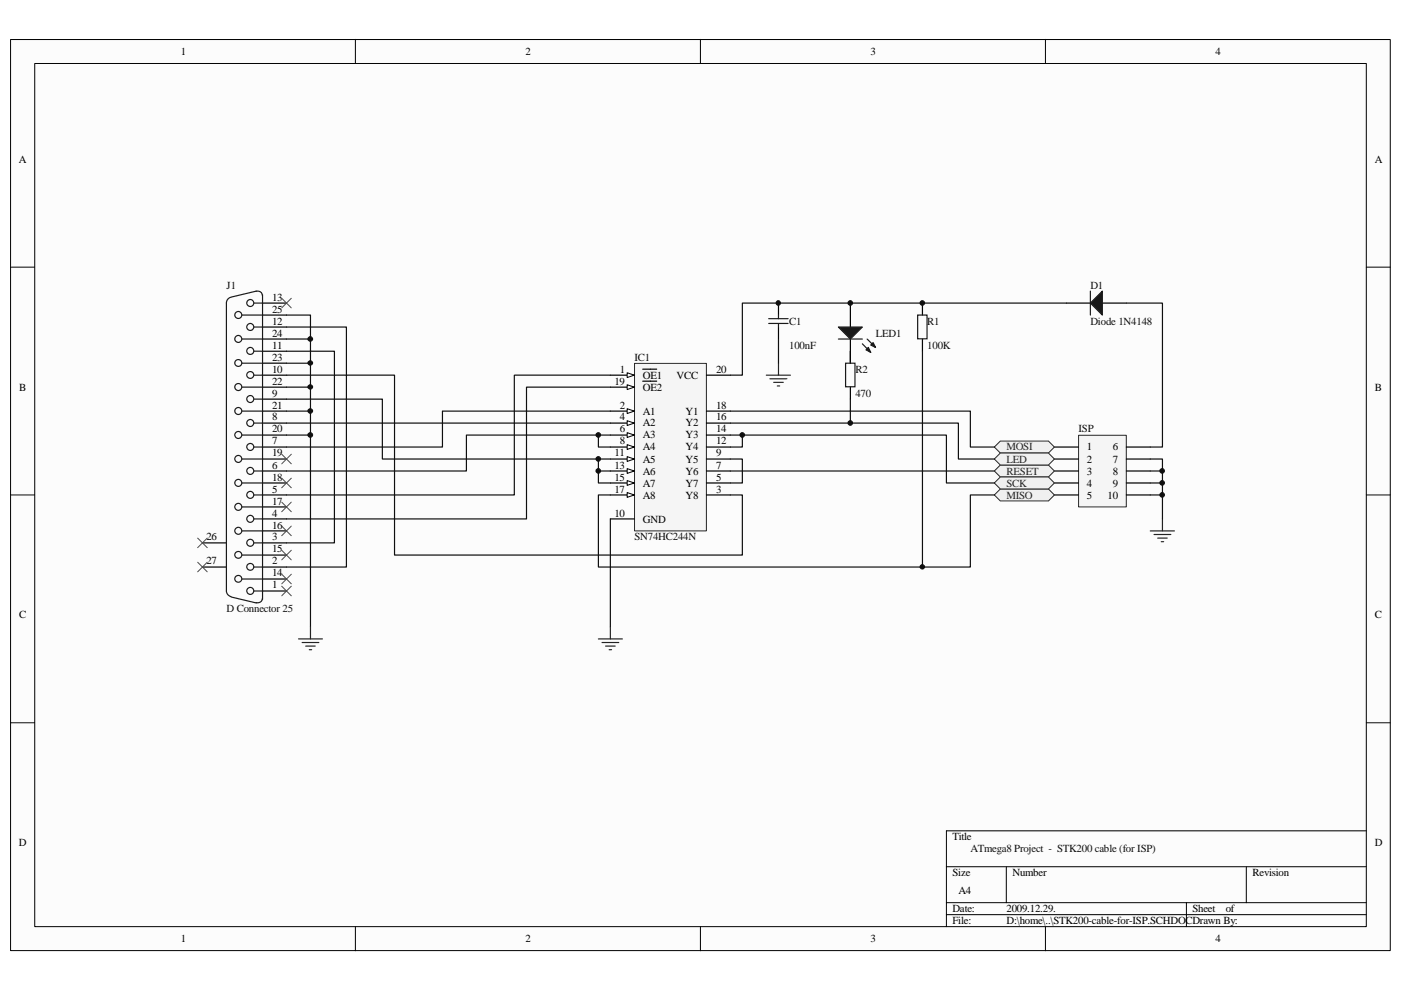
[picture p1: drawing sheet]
<svg xmlns="http://www.w3.org/2000/svg" width="297mm" height="210mm" viewBox="0 0 297 210" stroke-linecap="round" stroke-linejoin="round" font-family="sans-serif">
<path d="M2.3 8.4h292.5v193.1h-292.5z" fill="#fcfcfc"/>
<path d="M2.2 8.4h292.6v193.1h-292.6z" fill="none" stroke="#000" stroke-width=".21"/>
<path d="M7.4 13.5h282.3v183h-282.3z" fill="#fcfcfc"/>
<g fill="none" stroke="#000" stroke-width=".21">
<path d="M7.4 13.5h282.3v183h-282.3zM75.3 8.3v5.1M148.5 8.3v5.1M221.7 8.3v5.1M2.2 56.6h5.1M289.7 56.6h5.1M2.2 104.9h5.1M289.7 104.9h5.1M2.2 153.2h5.1M289.7 153.2h5.1M289.7 176.1h-89v20.4M75.3 196.5v5.1"/>
<path d="M148.5 196.5v5.1M200.7 183.8h89M200.7 191.4h89M200.7 193.9h89M213.4 183.8v7.6M221.7 196.5v5.1M251.5 191.4v5.1M264.2 183.8v7.6"/>
</g>
<path d="M134.6 77.1h15.2v35.5h-15.2z" fill="#f5f5f5"/>
<path d="M134.5 77h15.3v35.6h-15.3z" fill="none" stroke="#262626" stroke-width=".21"/>
<path d="M129.4 79.5h5.1" fill="none" stroke="#000" stroke-width=".25"/>
<path d="M133 79l1.5 .5-1.5 .6z" fill="#fcfcfc"/>
<path d="M133 79l1.5 .5-1.5 .6z" fill="none" stroke="#000" stroke-width=".21"/>
<path d="M136.3 78.3h2.9M129.4 87.2h5.1" fill="none" stroke="#000" stroke-width=".25"/>
<path d="M133 86.7l1.5 .5-1.5 .5z" fill="#fcfcfc"/>
<path d="M133 86.7l1.5 .5-1.5 .5z" fill="none" stroke="#000" stroke-width=".21"/>
<path d="M129.4 89.7h5.1" fill="none" stroke="#000" stroke-width=".25"/>
<path d="M133 89.2l1.5 .5-1.5 .5z" fill="#fcfcfc"/>
<path d="M133 89.2l1.5 .5-1.5 .5z" fill="none" stroke="#000" stroke-width=".21"/>
<path d="M129.4 92.2h5.1" fill="none" stroke="#000" stroke-width=".25"/>
<path d="M133 91.7l1.5 .5-1.5 .6z" fill="#fcfcfc"/>
<path d="M133 91.7l1.5 .5-1.5 .6z" fill="none" stroke="#000" stroke-width=".21"/>
<path d="M129.4 94.8h5.1" fill="none" stroke="#000" stroke-width=".25"/>
<path d="M133 94.3l1.5 .5-1.5 .5z" fill="#fcfcfc"/>
<path d="M133 94.3l1.5 .5-1.5 .5z" fill="none" stroke="#000" stroke-width=".21"/>
<path d="M129.4 97.3h5.1M149.8 94.8h5.1M149.8 92.2h5.1M149.8 89.7h5.1M149.8 87.2h5.1M149.8 99.9h5.1M149.8 97.3h5.1M129.4 110h5.1M149.8 104.9h5.1M149.8 102.4h5.1" fill="none" stroke="#000" stroke-width=".25"/>
<path d="M133 96.8l1.5 .5-1.5 .5z" fill="#fcfcfc"/>
<path d="M133 96.8l1.5 .5-1.5 .5z" fill="none" stroke="#000" stroke-width=".21"/>
<path d="M129.4 99.9h5.1" fill="none" stroke="#000" stroke-width=".25"/>
<path d="M133 99.4l1.5 .5-1.5 .5z" fill="#fcfcfc"/>
<path d="M133 99.4l1.5 .5-1.5 .5z" fill="none" stroke="#000" stroke-width=".21"/>
<path d="M129.4 102.4h5.1" fill="none" stroke="#000" stroke-width=".25"/>
<path d="M133 101.9l1.5 .5-1.5 .5z" fill="#fcfcfc"/>
<path d="M133 101.9l1.5 .5-1.5 .5z" fill="none" stroke="#000" stroke-width=".21"/>
<path d="M129.4 104.9h5.1" fill="none" stroke="#000" stroke-width=".25"/>
<path d="M133 104.4l1.5 .5-1.5 .6z" fill="#fcfcfc"/>
<path d="M133 104.4l1.5 .5-1.5 .6z" fill="none" stroke="#000" stroke-width=".21"/>
<path d="M129.4 82.1h5.1" fill="none" stroke="#000" stroke-width=".25"/>
<path d="M133 81.6l1.5 .5-1.5 .5z" fill="#fcfcfc"/>
<path d="M133 81.6l1.5 .5-1.5 .5z" fill="none" stroke="#000" stroke-width=".21"/>
<g fill="none" stroke="#000" stroke-width=".25">
<path d="M55.7 79.5h5M55.7 77h5M55.7 71.9h5M55.7 66.8h5M55.7 74.5h5M55.7 69.3h5M55.7 64.3h5M149.8 79.5h5.1M55.7 92.2h5M55.7 87.2h5M55.7 82.1h5M55.7 99.9h5"/>
<path d="M55.7 94.8h5M55.7 89.7h5M55.7 84.6h5M55.7 97.3h5M136.3 80.8h2.9M42.9 115.1h5.1M55.7 115.1h5M55.7 110h5M55.7 104.9h5M55.7 117.7h5M55.7 112.6h5M55.7 107.5h5"/>
<path d="M55.7 102.4h5M42.9 120.2h5.1M55.7 125.3h5M55.7 120.2h5M55.7 122.8h5"/>
</g>
<g fill="none" stroke="#1c1c1c" stroke-width=".25">
<path d="M48.9 63a1.23 1.23 0 0 0-.9 1.3v61a1.26 1.26 0 0 0 1 1.2M51.3 77h4.4M51.3 71.9h4.4M51.3 66.8h4.4M53.8 79.5h1.9M53.8 74.5h1.9M53.8 69.3h1.9M53.8 64.3h1.9M54.2 61.8a.95 .95 0 0 1 1.4 .8M54.4 61.7l-5.4 1.3M55.7 62.5v64.6M51.3 97.3h4.4"/>
<path d="M51.3 92.2h4.4M51.3 87.2h4.4M51.3 82.1h4.4M53.8 99.9h1.9M53.8 94.8h1.9M53.8 89.7h1.9M53.8 84.6h1.9M51.3 117.7h4.4M51.3 112.6h4.4M51.3 107.5h4.4M51.3 102.4h4.4M53.8 115.1h1.9"/>
<path d="M53.8 110h1.9M53.8 104.9h1.9M49 126.6l5.4 1.2M51.3 122.8h4.4M53.8 125.3h1.9M53.8 120.2h1.9M55.6 127a.93 .93 0 0 1-1.3 .8"/>
<circle cx="50.5" cy="66.8" r=".74"/>
<circle cx="50.5" cy="71.9" r=".74"/>
<circle cx="50.5" cy="77" r=".73"/>
<circle cx="53.1" cy="74.4" r=".74"/>
<circle cx="53.1" cy="69.3" r=".74"/>
<circle cx="53.1" cy="64.2" r=".74"/>
<circle cx="53.1" cy="79.5" r=".73"/>
<circle cx="50.5" cy="82.1" r=".74"/>
<circle cx="50.5" cy="87.1" r=".74"/>
<circle cx="50.5" cy="92.2" r=".74"/>
<circle cx="50.5" cy="97.3" r=".74"/>
<circle cx="53.1" cy="84.6" r=".74"/>
<circle cx="53.1" cy="89.7" r=".74"/>
<circle cx="53.1" cy="94.8" r=".74"/>
<circle cx="53.1" cy="99.8" r=".74"/>
<circle cx="50.5" cy="112.5" r=".74"/>
<circle cx="50.5" cy="102.4" r=".74"/>
<circle cx="50.5" cy="107.5" r=".74"/>
<circle cx="50.5" cy="117.7" r=".73"/>
<circle cx="53.1" cy="115.1" r=".74"/>
<circle cx="53.1" cy="110" r=".74"/>
<circle cx="53.1" cy="104.9" r=".74"/>
<circle cx="50.5" cy="122.7" r=".73"/>
<circle cx="53.1" cy="125.3" r=".74"/>
<circle cx="53.1" cy="120.2" r=".73"/>
</g>
<g fill="none" stroke="#0e0e0e" stroke-width=".25">
<path d="M60.7 69.3h12.7v50.9h-12.7M60.7 74.5h10.2v40.6h-10.2M60.7 66.8h5.1v25.4h-5.1M60.7 79.5h22.9v38.2h73.8v-12.8h-2.5M60.7 77h5.1M60.7 71.9h5.1M129.4 79.5h-20.4v25.4h-48.3M60.7 84.6h20.4v12.7h48.3M60.7 87.2h5.1M60.7 82.1h5.1M60.7 89.7h68.7M65.8 92.2v40.7"/>
<path d="M126.9 92.2h-28v7.7h-38.2M129.4 87.2h-35.6v7.6h-33.1M129.4 92.2h-2.5v2.6h2.5M154.9 97.3h2.5v5.1h-2.5M154.9 99.9h55.9M129.4 110v22.9"/>
</g>
<path d="M63.3 135.5h5.1M64 136.2h3.6M64.8 137h2M65.6 137.8h.5M65.8 132.9v2.6M126.9 135.5h5M127.6 136.2h3.6M128.4 137h2M129.2 137.8h.5M129.4 132.9v2.6" fill="none" stroke="#262626" stroke-width=".25"/>
<path d="M228.7 92.3h10.1v15.2h-10.1z" fill="#f5f5f5"/>
<path d="M228.7 92.3h10.1v15.2h-10.1z" fill="none" stroke="#262626" stroke-width=".21"/>
<path d="M223.6 94.8h5M223.6 97.3h5M223.6 99.9h5M238.8 94.8h5.1M238.8 97.3h5.1M238.8 99.9h5.1M223.6 102.4h5M223.6 104.9h5M238.8 102.4h5.1M238.8 104.9h5.1" fill="none" stroke="#000" stroke-width=".25"/>
<path d="M210.8 94.8l1.3-1.3h10.2l1.3 1.3-1.3 1.3h-10.2z" fill-rule="evenodd" fill="#f0f0f0"/>
<path d="M210.8 94.8l1.3-1.3h10.2l1.3 1.3-1.3 1.3h-10.2z" fill="none" stroke="#262626" stroke-width=".21"/>
<path d="M210.8 104.9l1.3-1.2h10.2l1.3 1.2-1.3 1.3h-10.2z" fill-rule="evenodd" fill="#f0f0f0"/>
<path d="M210.8 104.9l1.3-1.2h10.2l1.3 1.2-1.3 1.3h-10.2z" fill="none" stroke="#262626" stroke-width=".21"/>
<path d="M210.8 99.9l1.3-1.3h10.2l1.3 1.3-1.3 1.2h-10.2z" fill-rule="evenodd" fill="#f0f0f0"/>
<path d="M210.8 99.9l1.3-1.3h10.2l1.3 1.3-1.3 1.2h-10.2z" fill="none" stroke="#262626" stroke-width=".21"/>
<path d="M210.8 102.4l1.3-1.3h10.2l1.3 1.3-1.3 1.3h-10.2z" fill-rule="evenodd" fill="#f0f0f0"/>
<path d="M210.8 102.4l1.3-1.3h10.2l1.3 1.3-1.3 1.3h-10.2z" fill="none" stroke="#262626" stroke-width=".21"/>
<path d="M243.9 112.6h5.1M244.7 113.3h3.5M245.4 114.1h2.1M246.2 114.9h.5M246.5 110v2.6" fill="none" stroke="#262626" stroke-width=".25"/>
<path d="M243.9 97.3h2.6v12.7M243.9 99.9h2.6M243.9 102.4h2.6M243.9 104.9h2.6" fill="none" stroke="#0e0e0e" stroke-width=".25"/>
<path d="M210.8 97.3l1.3-1.2h10.2l1.3 1.2-1.3 1.3h-10.2z" fill-rule="evenodd" fill="#f0f0f0"/>
<path d="M210.8 97.3l1.3-1.2h10.2l1.3 1.2-1.3 1.3h-10.2z" fill="none" stroke="#262626" stroke-width=".21"/>
<path d="M165.1 71.9v5.1M126.9 97.3v5.1h2.5M126.9 99.9h2.5M129.4 82.1h-17.8v27.9h-50.9M129.4 104.9h-2.5v15.3h78.8v-15.3h5.1" fill="none" stroke="#0e0e0e" stroke-width=".25"/>
<path d="M165.1 64.3v2.5M165.1 69.3v2.6M226.1 64.3h5.1M233.7 64.3h5.1" fill="none" stroke="#000" stroke-width=".25"/>
<path d="M163 67.6h4.1M163 68.6h4.1M165.1 66.8v.8M165.1 68.6v.7" fill="none" stroke="#1c1c1c" stroke-width=".25"/>
<path d="M162.5 79.5h5.1M165.1 77v2.5M163.2 80.3h3.6M164 81.1h2.1M164.8 81.8h.5" fill="none" stroke="#262626" stroke-width=".25"/>
<path d="M231.2 64.3l2.5-2.6v5.1z" fill="#1c1c1c"/>
<path d="M194.6 66.8h2v5h-2zM231.2 64.3l2.5-2.6v5.1zM231.2 61.7v5.1" fill="none" stroke="#1c1c1c" stroke-width=".25"/>
<path d="M180.3 64.3v5M180.3 71.9v5.1M195.6 64.3v2.5M195.6 71.9v2.6" fill="none" stroke="#000" stroke-width=".25"/>
<path d="M195.6 74.5v45.7M226.1 64.3h-68.7v15.2h-2.5M238.8 64.3h7.7v30.5h-2.6M154.9 87.2h50.8v7.6h5.1M154.9 89.7h48.3v7.6h7.6M154.9 92.2h2.5v2.6h-2.5M157.4 92.2h43.3v10.2h10.1" fill="none" stroke="#0e0e0e" stroke-width=".25"/>
<g fill="none" stroke="#4c4c4c" stroke-width=".21">
<path d="M59.7 63.2l2.1 2.1M61.8 63.2l-2.1 2.1M59.7 96.3l2.1 2M61.8 96.3l-2.1 2M41.9 119.2l2 2M41.9 114.1l2 2M43.9 119.2l-2 2M43.9 114.1l-2 2M59.7 101.4l2.1 2M59.7 106.5l2.1 2M59.7 111.5l2.1 2.1M59.7 116.7l2.1 2"/>
<path d="M61.8 101.4l-2.1 2M61.8 106.5l-2.1 2M61.8 111.5l-2.1 2.1M61.8 116.7l-2.1 2M59.7 121.8l2.1 2M59.7 124.3l2.1 2M61.8 121.8l-2.1 2M61.8 124.3l-2.1 2"/>
</g>
<path d="M177.8 69.3h5l-2.5 2.6z" fill="#1c1c1c"/>
<path d="M177.8 69.3h5l-2.5 2.6zM182.8 72.9l1.8 1.8M183.9 71.9l1.7 1.8" fill="none" stroke="#1c1c1c" stroke-width=".25"/>
<path d="M183.6 74.2l.5-.5 .5 1z" fill="#1c1c1c"/>
<path d="M183.6 74.2l.5-.5 .5 1z" fill="none" stroke="#1c1c1c" stroke-width=".25"/>
<path d="M184.6 73.2l.5-.6 .5 1.1z" fill="#1c1c1c"/>
<path d="M177.8 71.9h5M179.3 77h2v5h-2zM184.6 73.2l.5-.6 .5 1.1z" fill="none" stroke="#1c1c1c" stroke-width=".25"/>
<path d="M180.3 74.5v2.5M180.3 82.1v2.5" fill="none" stroke="#000" stroke-width=".25"/>
<path d="M180.3 84.6v5.1" fill="none" stroke="#0e0e0e" stroke-width=".25"/>
<circle cx="65.8" cy="92.2" r=".49" fill="#0e0e0e"/>
<circle cx="65.8" cy="92.2" r=".49" fill="none" stroke="#0e0e0e" stroke-width=".21"/>
<circle cx="65.8" cy="87.1" r=".49" fill="#0e0e0e"/>
<circle cx="65.8" cy="87.1" r=".49" fill="none" stroke="#0e0e0e" stroke-width=".21"/>
<circle cx="65.8" cy="82" r=".48" fill="#0e0e0e"/>
<circle cx="65.8" cy="82" r=".48" fill="none" stroke="#0e0e0e" stroke-width=".21"/>
<circle cx="65.8" cy="77" r=".48" fill="#0e0e0e"/>
<circle cx="65.8" cy="77" r=".48" fill="none" stroke="#0e0e0e" stroke-width=".21"/>
<circle cx="65.8" cy="71.9" r=".49" fill="#0e0e0e"/>
<circle cx="65.8" cy="71.9" r=".49" fill="none" stroke="#0e0e0e" stroke-width=".21"/>
<circle cx="126.8" cy="99.8" r=".49" fill="#0e0e0e"/>
<circle cx="126.8" cy="99.8" r=".49" fill="none" stroke="#0e0e0e" stroke-width=".21"/>
<circle cx="126.8" cy="97.3" r=".49" fill="#0e0e0e"/>
<circle cx="126.8" cy="97.3" r=".49" fill="none" stroke="#0e0e0e" stroke-width=".21"/>
<circle cx="126.8" cy="92.2" r=".49" fill="#0e0e0e"/>
<circle cx="126.8" cy="92.2" r=".49" fill="none" stroke="#0e0e0e" stroke-width=".21"/>
<circle cx="157.4" cy="92.2" r=".49" fill="#0e0e0e"/>
<circle cx="157.4" cy="92.2" r=".49" fill="none" stroke="#0e0e0e" stroke-width=".21"/>
<circle cx="165" cy="64.2" r=".48" fill="#0e0e0e"/>
<circle cx="165" cy="64.2" r=".48" fill="none" stroke="#0e0e0e" stroke-width=".21"/>
<circle cx="180.3" cy="89.7" r=".49" fill="#0e0e0e"/>
<circle cx="180.3" cy="89.7" r=".49" fill="none" stroke="#0e0e0e" stroke-width=".21"/>
<circle cx="180.3" cy="64.2" r=".49" fill="#0e0e0e"/>
<circle cx="180.3" cy="64.2" r=".49" fill="none" stroke="#0e0e0e" stroke-width=".21"/>
<circle cx="195.6" cy="120.2" r=".48" fill="#0e0e0e"/>
<circle cx="195.6" cy="120.2" r=".48" fill="none" stroke="#0e0e0e" stroke-width=".21"/>
<circle cx="195.6" cy="64.2" r=".49" fill="#0e0e0e"/>
<circle cx="195.6" cy="64.2" r=".49" fill="none" stroke="#0e0e0e" stroke-width=".21"/>
<circle cx="246.4" cy="104.9" r=".49" fill="#0e0e0e"/>
<circle cx="246.4" cy="104.9" r=".49" fill="none" stroke="#0e0e0e" stroke-width=".21"/>
<circle cx="246.4" cy="102.4" r=".49" fill="#0e0e0e"/>
<circle cx="246.4" cy="102.4" r=".49" fill="none" stroke="#0e0e0e" stroke-width=".21"/>
<circle cx="246.4" cy="99.8" r=".49" fill="#0e0e0e"/>
<circle cx="246.4" cy="99.8" r=".49" fill="none" stroke="#0e0e0e" stroke-width=".21"/>
<g font-size="2.3">
<text x="38.3" y="11.6">1</text>
<text x="111.4" y="11.6">2</text>
<text x="184.6" y="11.6">3</text>
<text x="257.7" y="11.6">4</text>
<text x="4" y="34.5">A</text>
<text x="291.5" y="34.5">A</text>
<text x="57.7" y="63.8">13</text>
<text x="57.7" y="71.4">24</text>
<text x="57.7" y="66.3">25</text>
<text x="57.7" y="68.8">12</text>
<text x="57.7" y="76.5">23</text>
<text x="57.7" y="73.9">11</text>
<text x="4.1" y="82.8">B</text>
<text x="57.7" y="81.5">22</text>
<text x="57.7" y="79">10</text>
<text x="130.3" y="81.5">19</text>
<text x="131.4" y="79">1</text>
<text x="136.3" y="80.3">OE1</text>
<text x="136.3" y="82.8">OE2</text>
<text x="143.5" y="80.3">VCC</text>
<text x="151.8" y="79">20</text>
<text x="291.5" y="82.8">B</text>
<text x="57.7" y="86.6">21</text>
<text x="57.7" y="89.2">8</text>
<text x="57.7" y="84.1">9</text>
<text x="131.4" y="86.6">2</text>
<text x="131.4" y="89.2">4</text>
<text x="136.3" y="87.9">A1</text>
<text x="145.3" y="87.9">Y1</text>
<text x="151.8" y="89.2">16</text>
<text x="151.8" y="86.6">18</text>
<text x="57.7" y="91.7">20</text>
<text x="57.7" y="94.2">7</text>
<text x="131.4" y="91.7">6</text>
<text x="131.4" y="94.2">8</text>
<text x="136.3" y="90.4">A2</text>
<text x="136.3" y="93">A3</text>
<text x="136.3" y="95.5">A4</text>
<text x="145.3" y="95.5">Y4</text>
<text x="145.3" y="93">Y3</text>
<text x="145.3" y="90.4">Y2</text>
<text x="151.8" y="94.2">12</text>
<text x="151.8" y="91.7">14</text>
<text x="230.4" y="95.5">1</text>
<text x="236" y="95.5">6</text>
<text x="57.7" y="99.4">6</text>
<text x="57.7" y="101.9">18</text>
<text x="57.7" y="96.8">19</text>
<text x="130.3" y="96.8">11</text>
<text x="130.3" y="99.4">13</text>
<text x="130.3" y="101.9">15</text>
<text x="136.3" y="98.1">A5</text>
<text x="136.3" y="100.6">A6</text>
<text x="145.3" y="100.6">Y6</text>
<text x="145.3" y="98.1">Y5</text>
<text x="151.8" y="101.9">5</text>
<text x="151.8" y="99.4">7</text>
<text x="151.8" y="96.8">9</text>
<text x="230.4" y="98.1">2</text>
<text x="230.4" y="100.6">3</text>
<text x="236" y="98.1">7</text>
<text x="236" y="100.6">8</text>
<text x="57.7" y="104.4">5</text>
<text x="57.7" y="107">17</text>
<text x="130.3" y="104.4">17</text>
<text x="136.3" y="103.2">A7</text>
<text x="136.3" y="105.7">A8</text>
<text x="145.3" y="105.7">Y8</text>
<text x="145.3" y="103.2">Y7</text>
<text x="151.8" y="104.4">3</text>
<text x="230.4" y="103.2">4</text>
<text x="230.4" y="105.7">5</text>
<text x="234.8" y="105.7">10</text>
<text x="236" y="103.2">9</text>
<text x="57.7" y="109.5">4</text>
<text x="57.7" y="112.1">16</text>
<text x="130.3" y="109.5">10</text>
<text x="136.3" y="110.8">GND</text>
<text x="43.8" y="119.7">27</text>
<text x="43.8" y="114.6">26</text>
<text x="57.7" y="119.7">2</text>
<text x="57.7" y="114.6">3</text>
<text x="57.7" y="117.1">15</text>
<text x="57.7" y="124.8">1</text>
<text x="57.7" y="122.2">14</text>
<text x="4.1" y="131.1">C</text>
<text x="291.5" y="131.1">C</text>
<text x="4" y="179.4">D</text>
<text x="201.9" y="178.1">Title</text>
<text x="291.5" y="179.4">D</text>
<text x="201.9" y="185.8">Size</text>
<text x="214.7" y="185.8">Number</text>
<text x="265.6" y="185.8">Revision</text>
<text x="203.2" y="189.6">A4</text>
<text x="201.9" y="193.4">Date:</text>
<text x="201.9" y="196">File:</text>
<text x="213.4" y="193.4">2009.12.29.</text>
<text x="213.4" y="196">D:\home\..\STK200-cable-for-ISP.SCHDOCDrawn By:</text>
<text x="252.8" y="193.4">Sheet</text>
<text x="259.9" y="193.4">of</text>
<text x="38.3" y="199.8">1</text>
<text x="111.4" y="199.8">2</text>
<text x="184.6" y="199.8">3</text>
<text x="257.7" y="199.8">4</text>
</g>
<g font-size="2.3" fill="#0e0e0e">
<text x="48" y="61.2">J1</text>
<text x="231.2" y="61.2">D1</text>
<text x="167.3" y="68.8">C1</text>
<text x="185.7" y="71.4">LED1</text>
<text x="196.6" y="68.8">R1</text>
<text x="231.2" y="68.8">Diode 1N4148</text>
<text x="134.5" y="76.5">IC1</text>
<text x="167.3" y="73.9">100nF</text>
<text x="196.6" y="73.9">100K</text>
<text x="181.4" y="79">R2</text>
<text x="181.4" y="84.1">470</text>
<text x="228.6" y="91.7">ISP</text>
<text x="134.5" y="114.6">SN74HC244N</text>
<text x="48" y="129.8">D Connector 25</text>
<text x="205.8" y="180.7">ATmega8 Project - STK200 cable (for ISP)</text>
</g>
<g font-size="2.3" fill="#262626">
<text x="213.4" y="95.5">MOSI</text>
<text x="213.4" y="100.6">RESET</text>
<text x="213.4" y="98.1">LED</text>
<text x="213.4" y="105.7">MISO</text>
<text x="213.4" y="103.2">SCK</text>
</g>
</svg>
